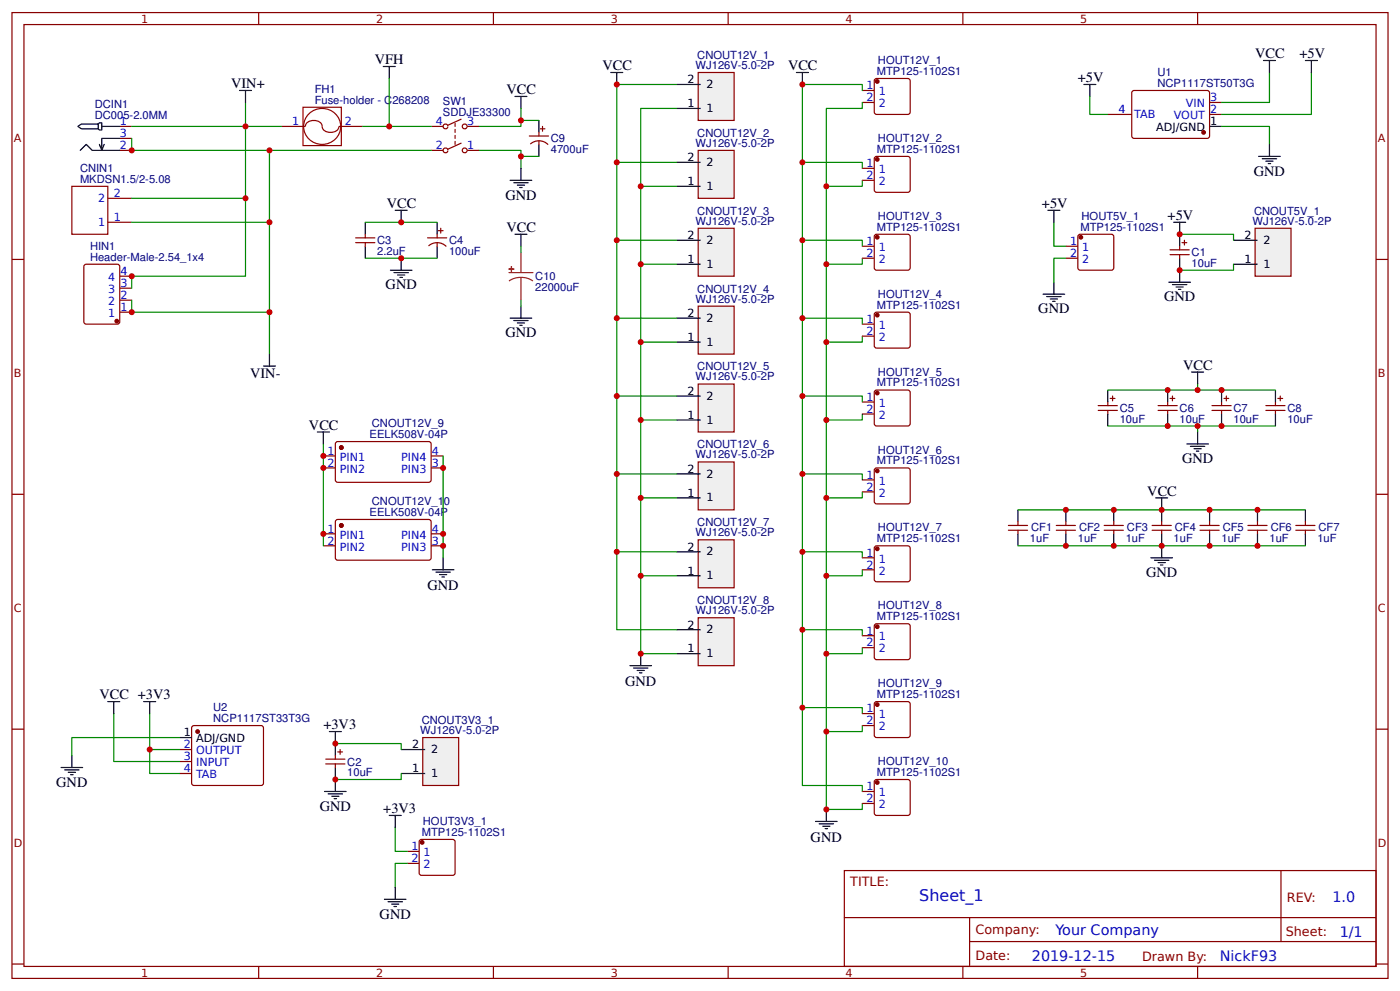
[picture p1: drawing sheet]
<svg xmlns="http://www.w3.org/2000/svg" width="309mm" height="219mm" viewBox="0 0 309 219" stroke-linecap="round" stroke-linejoin="round" font-family="sans-serif">
<g fill="none" stroke="#800" stroke-width=".26">
<path d="M2.6 2.8h304.1v213.2h-304.1zM5.3 5.4h298.7v208h-298.7zM57.1 2.8v2.6M109 2.8v2.6M160.9 2.8v2.6M212.7 2.8v2.6M264.6 2.8v2.6M26.5 33.2h2.6M26.5 30.6h2.6M26.5 27.9h2.6M62.2 27.9h5.3M74.9 27.9h5.3"/>
<path d="M95.2 33.2h2.7M95.2 27.9h2.7M103.2 33.2h2.6M103.2 27.9h2.6M244.7 25.3h5.3M250.1 20.2l.5-.2h16.4l.2 .5v9.8l-.5 .3-16.4-.1-.3-.5zM267.2 25.3h2.7M267.2 22.6h2.7M2.6 57.3h2.7M15.9 41.1h7.9v10.6h-7.9zM18.6 58.6l.4-.3h6.9l.5 .3 .1 12.4-.3 .5-7.2 .1-.4-.3zM23.8 49.1h5.3"/>
<path d="M23.8 43.8h5.3M78.6 53.6h4.2M78.6 52.5h4.2M80.7 51.7v.8M80.7 53.6v.8M94.5 52.5h4.2M94.7 54.3a2.85 2.85 0 0 1 3.9 .1M96.6 51.7v.8M96.6 53.6v.8M96.8 50.9h1.1M97.4 50.4v1.1M258.5 55.2h4.2"/>
<path d="M258.5 56.2h4.2M260.6 54.4v.8M260.6 56.2v.8M261.1 53.6h1.1M261.7 53v1.1M304 57.3h2.7M26.5 68.9h2.6M26.5 66.3h2.6M26.5 63.6h2.6M26.5 61h2.6M242.6 89.6h4.3M242.6 90.6h4.3"/>
<path d="M244.7 88.8v.8M244.7 90.6v.8M245.3 88h1M245.8 87.4v1.1M255.9 89.6h4.2M255.9 90.6h4.2M258 88.8v.8M258 90.6v.8M258.5 88h1.1M259 87.4v1.1M267.8 89.6h4.2M267.8 90.6h4.2"/>
<path d="M269.9 88.8v.8M269.9 90.6v.8M270.4 88h1.1M270.9 87.4v1.1M279.7 89.6h4.2M279.7 90.6h4.2M281.8 88.8v.8M281.8 90.6v.8M282.3 88h1.1M282.8 87.4v1.1M2.6 109.1h2.7M304 109.1h2.7"/>
<path d="M2.6 161h2.7M39.7 165.5h2.6M39.7 168.1h2.6M39.7 170.8h2.6M42.6 160.3h15.3l.3 .4-.1 12.5-.4 .2h-15.1l-.3-.5v-12.2zM72 167.6h4.2M72 168.7h4.2M74.1 166.8v.8M74.1 168.7v.8M74.6 166h1.1M75.1 165.5v1.1M304 161h2.7"/>
<path d="M186.5 192.2h117.5v21.2h-117.5zM283 192.2v15.7M2.6 212.9h2.7M57.1 213.4v2.6M109 213.4v2.6M160.9 213.4v2.6M186.6 202.6h117.3M212.7 213.4v2.6M214.2 207.9h89.7M214.2 202.6v10.6M264.6 213.4v2.6M304 212.9h2.7"/>
</g>
<g fill="none" stroke="#000" stroke-width=".26">
<path d="M52.9 20h2.7M54.2 20v2.6M84.7 14.7h2.6M86 14.7v2.6M239.4 18.7h2.7M240.8 18.7v2.6M279.1 13.4h2.7M280.5 13.4v2.6M288.4 13.4h2.6M289.7 13.4v2.6M17.2 27.9l.8-.5h3.7v1h-3.7zM17.7 33.2l1.3-1.3 1.4 1.3h6.1"/>
<path d="M21.7 27.4l.3-.3h.5v1.6h-.5l-.3-.3M22.5 27.9h4M23 31.9l-.5 1.3M26.5 30.6h-4v2.6l-.5-1.3M112.7 39.8h4.8M113.8 21.3h2.6M115.1 21.3v2.6M115.1 37.2v2.6M267.2 27.9h2.7M278.1 34.5h4.7M278.9 35.1h3.1M279.7 35.6h1.6"/>
<path d="M280.2 36.1h.5M280.5 31.9v2.6M80.7 49.1v2.6M80.7 54.4v2.6M86.3 59.7h4.7M87.3 46.4h2.7M88.6 46.4v2.7M88.6 57v2.7M96.6 49.1v2.6M96.6 54.4v2.6M113.5 40.3h3.2M114.3 40.9h1.6"/>
<path d="M114.8 41.4h.6M259.3 49.1h2.6M260.6 49.1v5.3M260.6 57v5.3M59.5 78.2v2.6M87 60.2h3.2M87.8 60.7h1.6M88.4 61.3h.5M258.2 62.3h4.8M259 62.8h3.2M259.8 63.4h1.6M260.3 63.9h.6"/>
<path d="M58.2 80.8h2.7M244.7 86.1v2.7M244.7 91.4v2.7M258 86.1v2.7M258 91.4v2.7M262.2 98h4.8M263 98.6h3.2M263.3 82.2h2.6M263.8 99.1h1.6M264.3 99.6h.5M264.6 82.2v2.6M264.6 95.4v2.6"/>
<path d="M269.9 86.1v2.7M269.9 91.4v2.7M281.8 86.1v2.7M281.8 91.4v2.7M23.8 154.9h2.7M25.1 154.9v2.7M31.7 154.9h2.7M33.1 154.9v2.7M13.5 169.5h4.8M14.3 170h3.2M15.1 170.5h1.6M15.6 171.1h.5"/>
<path d="M15.9 166.8v2.7M39.7 162.9h2.6M71.7 174.8h4.8M72.5 175.3h3.2M72.8 161.5h2.6M73.3 175.8h1.6M73.8 176.3h.5M74.1 161.5v5.3M74.1 169.5v5.3"/>
</g>
<g fill="#800" stroke="#800" stroke-width=".26">
<circle cx="25.8" cy="70.9" r=".4"/>
<circle cx="265.9" cy="29.2" r=".4"/>
<circle cx="43.7" cy="161.5" r=".4"/>
</g>
<g fill="none" stroke="#080" stroke-width=".26">
<path d="M86 17.3v10.6M280.5 16v6.6h-10.6M289.7 16v9.3h-19.8M29.1 30.6v2.6h30.4v45M54.2 22.6v5.3h-25.1M59.5 33.2h35.7M62.2 27.9h-8v15.9h-25.1M80.2 27.9h15M105.8 33.2h9.3v4M115.1 23.9v4h-9.3M240.8 21.3v4h3.9M269.9 27.9h10.6v4"/>
<path d="M29.1 49.1h30.4M54.2 43.8v17.2h-25.1v2.6M80.7 49.1h15.9M80.7 57h15.9M29.1 66.3v2.6h30.4M244.7 86.1h37.1M244.7 94.1h37.1M264.6 84.8v1.3M264.6 94.1v1.3M25.1 157.6v10.5h14.6M33.1 157.6v13.2h6.6M33.1 165.5h6.6"/>
<path d="M39.7 162.9h-23.8v3.9"/>
</g>
<path d="M66.9 23.7h8.5v8.4h-8.5zM67.5 27.9a2 2 0 0 1 3.2-.9l.3 .4 .2 .5M68.3 25.1a4 4 0 0 1 6.4 .8 4 4 0 0 1-2.7 5.9 4 4 0 0 1-4.4-1.9 4 4 0 0 1 .7-4.8zM71.2 27.9a1.99 1.99 0 0 0 3.2 .9l.3-.4 .2-.5" fill="none" stroke="#900" stroke-width=".26"/>
<path d="M99 33.2l-.4-.5-.6 .1-.1 .4 .3 .5 .6-.1 .1-.3M99 27.9l-.4-.5-.6 .1-.1 .4 .3 .5 .6-.1 .1-.3M100.5 27.3v.6M100.5 28.6v.6M100.5 29.9v.7M100.5 31.2v.7M101.9 31.6l-2.9 1.3M101.9 26.3l-2.9 1.3M103.2 33.2l-.4-.5-.5 .1-.2 .4 .3 .5 .6-.1 .2-.3M103.2 27.9l-.4-.5-.5 .1-.2 .4 .3 .5 .6-.1 .2-.3" fill="none" stroke="#840000" stroke-width=".26"/>
<path d="M154.3 16h7.9v10.6h-7.9z" fill="#efefef" stroke="#800" stroke-width=".26"/>
<path d="M149.5 18.7h5.3M149.5 23.9h5.3" fill="none" stroke="#000" stroke-width=".26"/>
<path d="M154.3 33.2h7.9v10.6h-7.9z" fill="#efefef" stroke="#800" stroke-width=".26"/>
<path d="M149.5 35.9h5.3M149.5 41.1h5.3" fill="none" stroke="#000" stroke-width=".26"/>
<path d="M154.3 50.4h7.9v10.6h-7.9z" fill="#efefef" stroke="#800" stroke-width=".26"/>
<path d="M149.5 58.3h5.3M149.5 53h5.3" fill="none" stroke="#000" stroke-width=".26"/>
<path d="M154.3 67.6h7.9v10.6h-7.9z" fill="#efefef" stroke="#800" stroke-width=".26"/>
<path d="M149.5 75.5h5.3M149.5 70.2h5.3" fill="none" stroke="#000" stroke-width=".26"/>
<path d="M154.3 84.8h7.9v10.6h-7.9z" fill="#efefef" stroke="#800" stroke-width=".26"/>
<path d="M149.5 92.7h5.3M149.5 87.4h5.3" fill="none" stroke="#000" stroke-width=".26"/>
<path d="M154.3 102h7.9v10.6h-7.9z" fill="#efefef" stroke="#800" stroke-width=".26"/>
<path d="M149.5 109.9h5.3M149.5 104.6h5.3" fill="none" stroke="#000" stroke-width=".26"/>
<path d="M154.3 119.2h7.9v10.6h-7.9z" fill="#efefef" stroke="#800" stroke-width=".26"/>
<path d="M149.5 127.1h5.3M149.5 121.8h5.3" fill="none" stroke="#000" stroke-width=".26"/>
<path d="M154.3 136.4h7.9v10.6h-7.9z" fill="#efefef" stroke="#800" stroke-width=".26"/>
<g fill="none" stroke="#000" stroke-width=".26">
<path d="M134.9 16h2.7M136.3 16v2.7M224.9 112.6v2.6M224.9 117.9v2.6M235.5 112.6v2.6M235.5 117.9v2.6M246.1 112.6v2.6M246.1 117.9v2.6M255.3 109.9h2.7M256.6 109.9v5.3M256.6 117.9v5.3M267.2 112.6v2.6"/>
<path d="M267.2 117.9v2.6M277.8 112.6v2.6M277.8 117.9v2.6M288.4 112.6v2.6M288.4 117.9v2.6M149.5 139h5.3M254.3 123.2h4.7M255.1 123.7h3.1M255.9 124.2h1.5M256.4 124.8h.5M149.5 144.3h5.3"/>
</g>
<g fill="none" stroke="#800" stroke-width=".26">
<path d="M222.8 117.1h4.2M222.8 116h4.2M224.9 115.2v.8M224.9 117.1v.8M233.4 117.1h4.2M233.4 116h4.2M235.5 115.2v.8M235.5 117.1v.8M243.9 117.1h4.3M243.9 116h4.3M246.1 115.2v.8M246.1 117.1v.8"/>
<path d="M254.5 117.1h4.3M254.5 116h4.3M256.6 115.2v.8M256.6 117.1v.8M265.1 117.1h4.2M265.1 116h4.2M267.2 115.2v.8M267.2 117.1v.8M275.7 117.1h4.2M275.7 116h4.2M277.8 115.2v.8M277.8 117.1v.8"/>
<path d="M286.3 117.1h4.2M286.3 116h4.2M288.4 115.2v.8M288.4 117.1v.8"/>
</g>
<g fill="none" stroke="#080" stroke-width=".26">
<path d="M136.3 18.7v120.3h13.2M136.3 35.9h13.2M136.3 53h13.2M141.6 41.1h7.9M141.6 58.3h7.9M136.3 70.2h13.2M141.6 75.5h7.9M136.3 87.4h13.2M141.6 92.7h7.9M136.3 104.6h13.2M141.6 109.9h7.9M224.9 112.6h63.5"/>
<path d="M136.3 121.8h13.2M141.6 127.1h7.9M224.9 120.5h63.5M141.6 144.3h7.9"/>
</g>
<path d="M277.3 50.4h7.9v10.6h-7.9z" fill="#efefef" stroke="#800" stroke-width=".26"/>
<path d="M272.5 58.3h5.3M272.5 53h5.3" fill="none" stroke="#000" stroke-width=".26"/>
<path d="M93.4 162.9h7.9v10.5h-7.9z" fill="#efefef" stroke="#800" stroke-width=".26"/>
<g fill="none" stroke="#000" stroke-width=".26">
<path d="M175.9 16h2.7M177.3 16v2.7M119.1 26.6v2.6M119.1 31.9v2.6M113.8 51.7h2.6M115.1 51.7v2.7M231.5 46.4h2.7M232.8 46.4v2.7M112.7 70.2h4.8M113.5 70.8h3.2M114.3 71.3h1.6M114.8 71.8h.6"/>
<path d="M115.1 67.6v2.6M230.5 65h4.7M231.2 65.5h3.2M232 66h1.6M232.6 66.5h.5M232.8 62.3v2.7M70.1 95.4h2.7M71.4 95.4v2.6M95.5 125.8h4.8M96.3 126.3h3.2M97.1 126.9h1.6M97.6 127.4h.6"/>
<path d="M97.9 123.2v2.6M139.2 147h4.7M140 147.5h3.1M140.8 148h1.5M141.3 148.6h.5M141.6 144.3v2.7M88.6 170.8h5.3M88.6 165.5h5.3M182.6 178.7v2.7M84.9 198.6h4.8M85.7 199.1h3.2M86 180h2.6"/>
<path d="M86.5 199.6h1.6M87.3 180v2.7M87.3 195.9v2.7M180.2 181.4h4.7M181 181.9h3.1M181.8 182.4h1.6M182.3 183h.5M87 200.2h.6"/>
</g>
<g fill="none" stroke="#080" stroke-width=".26">
<path d="M136.3 18.7h13.2M190.5 20v-1.3h-13.2v154.7h13.2v1.4M115.1 26.6h4M115.1 34.5h4M149.5 23.9h-7.9v120.4M177.3 35.9h13.2v1.3M190.5 39.8v1.3h-7.9M190.5 22.6v1.3h-7.9v154.8h7.9v-1.3M115.1 54.4v1.3M177.3 53h13.2v1.4M190.5 57v1.3h-7.9M232.8 49.1v5.3h2.7"/>
<path d="M235.5 57h-2.7v5.3M260.6 51.7h11.9v1.3M272.5 58.3v1.4h-11.9M115.1 66.3v1.3M177.3 70.2h13.2v1.4M190.5 74.2v1.3h-7.9M71.4 98v22.5M177.3 87.4h13.2v1.4M190.5 91.4v1.3h-7.9M97.9 100.7v22.5M177.3 104.6h13.2v1.4M190.5 108.6v1.3h-7.9"/>
<path d="M177.3 139h13.2v1.4M177.3 121.8h13.2v1.4M190.5 125.8v1.3h-7.9M177.3 156.2h13.2v1.4M190.5 143v1.3h-7.9M74.1 164.2h14.5v1.3M88.6 170.8v1.3h-14.5M190.5 160.2v1.3h-7.9M87.3 182.7v5.3h2.7M90 190.6h-2.7v5.3"/>
</g>
<g fill="none" stroke="#800" stroke-width=".26">
<path d="M190.5 20h2.6M193.2 17.6l.5-.3 7.1 .1 .3 .5-.1 7.1-.4 .3-7.2-.1-.3-.5zM116.9 30h4.3M117.2 31.8a2.85 2.85 0 0 1 3.9 .1M119.1 29.2v.8M119.1 31.1v.8M119.3 28.4h1.1M119.9 27.9v1.1M190.5 22.6h2.6M190.5 37.2h2.6M190.5 39.8h2.6M193.2 34.8l.5-.3 7.1 .1 .3 .5-.1 7.1-.4 .3-7.2-.1-.3-.5z"/>
<path d="M190.5 54.4h2.6M190.5 57h2.6M193.2 52l.5-.3 7.1 .1 .3 .5-.1 7.1-.4 .3-7.2-.1-.3-.5zM235.5 54.4h2.6M235.5 57h2.6M238.2 52l.5-.3 7.1 .1 .3 .5-.1 7.1-.5 .3-7.1-.1-.3-.5zM190.5 71.6h2.6M190.5 74.2h2.6M193.2 69.2l.5-.3 7.1 .1 .3 .5-.1 7.1-.4 .3-7.2-.1-.3-.5zM74.3 97.6h20.7l.2 .4v8.2l-.5 .3-20.4-.1-.2-.4v-8zM190.5 88.8h2.6M190.5 91.4h2.6"/>
<path d="M193.2 86.4l.5-.3 7.1 .1 .3 .5-.1 7.1-.4 .3-7.2-.1-.3-.5zM71.4 100.7h2.7M71.4 103.3h2.7M71.4 117.9h2.7M74.3 114.8h20.7l.2 .4v8.2l-.5 .3-20.4-.1-.2-.4v-8zM95.2 100.7h2.7M95.2 103.3h2.7M95.2 117.9h2.7M190.5 106h2.6M190.5 108.6h2.6M193.2 103.6l.5-.3 7.1 .1 .3 .4-.1 7.2-.4 .3-7.2-.1-.3-.5zM71.4 120.5h2.7"/>
<path d="M95.2 120.5h2.7M190.5 123.2h2.6M190.5 125.8h2.6M193.2 120.8l.5-.3 7.1 .1 .3 .4-.1 7.2-.4 .3-7.2-.1-.3-.5zM193.2 138l.5-.3 7.1 .1 .3 .4-.1 7.2-.4 .3-7.2-.1-.3-.5zM190.5 140.4h2.6M190.5 143h2.6M190.5 157.6h2.6M193.2 155.2l.5-.3 7.1 .1 .3 .4-.1 7.2-.4 .3-7.2-.1-.3-.5zM190.5 160.2h2.6M190.5 174.8h2.6M190.5 177.4h2.6"/>
<path d="M193.2 172.4l.5-.3 7.1 .1 .3 .4-.1 7.2-.4 .2h-7.2l-.3-.5zM90 188h2.6M90 190.6h2.6M92.9 185.4l7.1-.1 .5 .3v7.1l-.2 .5-7.2 .1-.4-.3-.1-7.1z"/>
</g>
<g fill="#800" stroke="#800" stroke-width=".26">
<circle cx="193.8" cy="18" r=".4"/>
<circle cx="193.8" cy="35.2" r=".4"/>
<circle cx="193.8" cy="52.4" r=".4"/>
<circle cx="193.8" cy="69.6" r=".4"/>
<circle cx="193.8" cy="86.8" r=".4"/>
<circle cx="193.8" cy="104" r=".4"/>
<circle cx="193.8" cy="121.2" r=".4"/>
<circle cx="193.8" cy="138.4" r=".4"/>
<circle cx="193.8" cy="155.6" r=".4"/>
<circle cx="193.8" cy="172.8" r=".4"/>
<circle cx="93.3" cy="186" r=".4"/>
<circle cx="238.8" cy="52.4" r=".4"/>
<circle cx="75.4" cy="98.8" r=".4"/>
<circle cx="75.4" cy="116" r=".4"/>
</g>
<path d="M115.1 55.7v4.5M112.4 60.2h5.3M115.1 61.3l1.4 .1 1.2 .6M115.1 61.3l-1.4 .1-1.3 .6M115.1 61.3v5" fill="none" stroke="#8d2323" stroke-width=".26"/>
<g fill="#8d2323" stroke="#8d2323" stroke-width=".26">
<path d="M112.4 59.4h1.1z"/>
<path d="M113 58.9v1z"/>
</g>
<g fill="#c00">
<circle cx="97.9" cy="103.3" r=".66"/>
<circle cx="97.9" cy="120.5" r=".66"/>
<circle cx="97.9" cy="117.9" r=".66"/>
<circle cx="115.1" cy="34.5" r=".66"/>
<circle cx="260.6" cy="51.7" r=".66"/>
<circle cx="74.1" cy="164.2" r=".66"/>
<circle cx="235.5" cy="112.6" r=".66"/>
<circle cx="246.1" cy="112.6" r=".66"/>
<circle cx="256.6" cy="112.6" r=".66"/>
<circle cx="267.2" cy="112.6" r=".66"/>
<circle cx="277.8" cy="112.6" r=".66"/>
<circle cx="258" cy="94.1" r=".66"/>
<circle cx="269.9" cy="94.1" r=".66"/>
<circle cx="258" cy="86.1" r=".66"/>
<circle cx="269.9" cy="86.1" r=".66"/>
<circle cx="86" cy="27.9" r=".66"/>
<circle cx="88.6" cy="57" r=".66"/>
<circle cx="54.2" cy="27.9" r=".66"/>
<circle cx="54.2" cy="43.8" r=".66"/>
<circle cx="29.1" cy="61" r=".66"/>
<circle cx="29.1" cy="33.2" r=".66"/>
<circle cx="59.5" cy="49.1" r=".66"/>
<circle cx="59.5" cy="68.9" r=".66"/>
<circle cx="29.1" cy="68.9" r=".66"/>
<circle cx="33.1" cy="165.5" r=".66"/>
<circle cx="59.5" cy="33.2" r=".66"/>
<circle cx="88.6" cy="49.1" r=".66"/>
<circle cx="264.6" cy="86.1" r=".66"/>
<circle cx="264.6" cy="94.1" r=".66"/>
<circle cx="277.8" cy="120.5" r=".66"/>
<circle cx="267.2" cy="120.5" r=".66"/>
<circle cx="256.6" cy="120.5" r=".66"/>
<circle cx="246.1" cy="120.5" r=".66"/>
<circle cx="235.5" cy="120.5" r=".66"/>
<circle cx="74.1" cy="172.1" r=".66"/>
<circle cx="260.6" cy="59.7" r=".66"/>
<circle cx="177.3" cy="156.2" r=".66"/>
<circle cx="177.3" cy="121.8" r=".66"/>
<circle cx="177.3" cy="87.4" r=".66"/>
<circle cx="177.3" cy="53" r=".66"/>
<circle cx="182.6" cy="41.1" r=".66"/>
<circle cx="182.6" cy="92.7" r=".66"/>
<circle cx="182.6" cy="127.1" r=".66"/>
<circle cx="182.6" cy="161.5" r=".66"/>
<circle cx="182.6" cy="144.3" r=".66"/>
<circle cx="182.6" cy="109.9" r=".66"/>
<circle cx="182.6" cy="75.5" r=".66"/>
<circle cx="182.6" cy="58.3" r=".66"/>
<circle cx="177.3" cy="18.7" r=".66"/>
<circle cx="182.6" cy="178.7" r=".66"/>
<circle cx="177.3" cy="35.9" r=".66"/>
<circle cx="177.3" cy="70.2" r=".66"/>
<circle cx="177.3" cy="104.6" r=".66"/>
<circle cx="177.3" cy="139" r=".66"/>
<circle cx="115.1" cy="26.6" r=".66"/>
<circle cx="141.6" cy="58.3" r=".66"/>
<circle cx="141.6" cy="41.1" r=".66"/>
<circle cx="141.6" cy="75.5" r=".66"/>
<circle cx="141.6" cy="92.7" r=".66"/>
<circle cx="141.6" cy="109.9" r=".66"/>
<circle cx="141.6" cy="127.1" r=".66"/>
<circle cx="141.6" cy="144.3" r=".66"/>
<circle cx="136.3" cy="18.7" r=".66"/>
<circle cx="136.3" cy="35.9" r=".66"/>
<circle cx="136.3" cy="53" r=".66"/>
<circle cx="136.3" cy="70.2" r=".66"/>
<circle cx="136.3" cy="87.4" r=".66"/>
<circle cx="136.3" cy="104.6" r=".66"/>
<circle cx="136.3" cy="121.8" r=".66"/>
<circle cx="71.4" cy="117.9" r=".66"/>
<circle cx="71.4" cy="103.3" r=".66"/>
<circle cx="71.4" cy="100.7" r=".66"/>
</g>
<text font-size="3.5" fill="#00f" x="203.1" y="199">Sheet_1</text>
<g font-size="3.2">
<text x="82.8" y="14.2">VFH</text>
<text x="133.1" y="15.5">VCC</text>
<text x="174.1" y="15.5">VCC</text>
<text x="277.3" y="12.8">VCC</text>
<text x="287.1" y="12.8">+5V</text>
<text x="51.1" y="19.4">VIN+</text>
<text x="111.9" y="20.8">VCC</text>
<text x="238.1" y="18.1">+5V</text>
<text x="277" y="38.8">GND</text>
<text x="85.5" y="45.9">VCC</text>
<text x="111.7" y="44.1">GND</text>
<text x="230.2" y="45.9">+5V</text>
<text x="111.9" y="51.2">VCC</text>
<text x="258" y="48.6">+5V</text>
<text x="85.2" y="63.9">GND</text>
<text x="229.4" y="69.2">GND</text>
<text x="257.2" y="66.5">GND</text>
<text x="111.7" y="74.5">GND</text>
<text x="55.3" y="83.5">VIN-</text>
<text x="261.4" y="81.6">VCC</text>
<text x="68.3" y="94.9">VCC</text>
<text x="261.1" y="102.3">GND</text>
<text x="253.5" y="109.4">VCC</text>
<text x="94.4" y="130.4">GND</text>
<text x="253.2" y="127.4">GND</text>
<text x="22" y="154.4">VCC +3V3</text>
<text x="138.1" y="151.5">GND</text>
<text x="71.4" y="161">+3V3</text>
<text x="12.4" y="173.7">GND</text>
<text x="70.6" y="179">GND</text>
<text x="84.7" y="179.5">+3V3</text>
<text x="179.1" y="185.9">GND</text>
<text x="83.9" y="202.8">GND</text>
</g>
<g font-size="3.2" fill="#00f">
<text x="294.4" y="199.2">1.0</text>
<text x="233.2" y="206.3">Your Company</text>
<text x="296" y="206.9">1/1</text>
<text x="228" y="212.2">2019-12-15</text>
<text x="269.5" y="212.1">NickF93</text>
</g>
<g font-size="2.8" fill="#800">
<text x="187.9" y="195.7">TITLE:</text>
<text x="284.3" y="199.2">REV:</text>
<text x="215.5" y="206.3">Company:</text>
<text x="284.1" y="206.8">Sheet:</text>
<text x="215.5" y="212.1">Date:</text>
<text x="252.3" y="212.1">Drawn By:</text>
</g>
<g font-size="2.5" fill="#800">
<text x="31.2" y="5">1</text>
<text x="83.1" y="5">2</text>
<text x="134.9" y="5">3</text>
<text x="186.8" y="5">4</text>
<text x="238.7" y="5">5</text>
<text x="3" y="31.4">A</text>
<text x="304.4" y="31.4">A</text>
<text x="3" y="83.2">B</text>
<text x="304.4" y="83.2">B</text>
<text x="3" y="135.1">C</text>
<text x="304.4" y="135.1">C</text>
<text x="3" y="186.9">D</text>
<text x="304.4" y="186.9">D</text>
<text x="31.2" y="215.6">1</text>
<text x="83.1" y="215.6">2</text>
<text x="134.9" y="215.6">3</text>
<text x="186.8" y="215.6">4</text>
<text x="238.7" y="215.6">5</text>
</g>
<g font-size="2.5" fill="#000080">
<text x="153.7" y="15.2">WJ126V-5.0-2P</text>
<text x="154" y="13">CNOUT12V_1</text>
<text x="193.7" y="16.5">MTP125-1102S1</text>
<text x="194" y="14.2">HOUT12V_1</text>
<text x="255.7" y="16.8">U1</text>
<text x="20.9" y="23.9">DCIN1</text>
<text x="69.5" y="22.9">Fuse-holder - C268208</text>
<text x="69.5" y="20.5">FH1</text>
<text x="97.9" y="23.2">SW1</text>
<text x="255.7" y="19.2">NCP1117ST50T3G</text>
<text x="20.9" y="26.3">DC005-2.0MM</text>
<text x="97.9" y="25.5">SDDJE33300</text>
<text x="121.7" y="33.8">4700uF</text>
<text x="121.7" y="31.4">C9</text>
<text x="153.7" y="32.4">WJ126V-5.0-2P</text>
<text x="154" y="30.2">CNOUT12V_2</text>
<text x="193.7" y="33.7">MTP125-1102S1</text>
<text x="194" y="31.4">HOUT12V_2</text>
<text x="17.7" y="40.3">MKDSN1.5/2-5.08</text>
<text x="17.7" y="37.9">CNIN1</text>
<text x="154" y="47.4">CNOUT12V_3</text>
<text x="277.1" y="47.4">CNOUT5V_1</text>
<text x="83.3" y="53.9">C3</text>
<text x="99.2" y="53.9">C4</text>
<text x="153.7" y="49.6">WJ126V-5.0-2P</text>
<text x="193.7" y="50.9">MTP125-1102S1</text>
<text x="194" y="48.6">HOUT12V_3</text>
<text x="238.7" y="50.9">MTP125-1102S1</text>
<text x="239" y="48.6">HOUT5V_1</text>
<text x="276.7" y="49.6">WJ126V-5.0-2P</text>
<text x="19.9" y="57.5">Header-Male-2.54_1x4</text>
<text x="19.9" y="55.1">HIN1</text>
<text x="83.3" y="56.3">2.2uF</text>
<text x="99.2" y="56.3">100uF</text>
<text x="263.3" y="58.9">10uF</text>
<text x="263.3" y="56.6">C1</text>
<text x="118.3" y="64.2">22000uF</text>
<text x="118.3" y="61.9">C10</text>
<text x="154" y="64.6">CNOUT12V_4</text>
<text x="194" y="65.7">HOUT12V_4</text>
<text x="153.7" y="66.8">WJ126V-5.0-2P</text>
<text x="193.7" y="68.1">MTP125-1102S1</text>
<text x="154" y="81.8">CNOUT12V_5</text>
<text x="194" y="82.9">HOUT12V_5</text>
<text x="153.7" y="84">WJ126V-5.0-2P</text>
<text x="193.7" y="85.3">MTP125-1102S1</text>
<text x="82.2" y="94.4">CNOUT12V_9</text>
<text x="247.4" y="93.3">10uF</text>
<text x="247.4" y="91">C5</text>
<text x="260.6" y="93.3">10uF</text>
<text x="260.6" y="91">C6</text>
<text x="272.5" y="93.3">10uF</text>
<text x="272.5" y="91">C7</text>
<text x="284.4" y="93.3">10uF</text>
<text x="284.4" y="91">C8</text>
<text x="81.7" y="96.7">EELK508V-04P</text>
<text x="153.7" y="101.2">WJ126V-5.0-2P</text>
<text x="154" y="99">CNOUT12V_6</text>
<text x="194" y="100.1">HOUT12V_6</text>
<text x="193.7" y="102.5">MTP125-1102S1</text>
<text x="81.7" y="113.9">EELK508V-04P</text>
<text x="82.2" y="111.6">CNOUT12V_10</text>
<text x="153.7" y="118.4">WJ126V-5.0-2P</text>
<text x="154" y="116.2">CNOUT12V_7</text>
<text x="193.7" y="119.7">MTP125-1102S1</text>
<text x="194" y="117.3">HOUT12V_7</text>
<text x="227.5" y="119.7">1uF</text>
<text x="227.8" y="117.3">CF1</text>
<text x="238.1" y="119.7">1uF</text>
<text x="238.4" y="117.3">CF2</text>
<text x="248.7" y="119.7">1uF</text>
<text x="249" y="117.3">CF3</text>
<text x="259.3" y="119.7">1uF</text>
<text x="259.6" y="117.3">CF4</text>
<text x="269.9" y="119.7">1uF</text>
<text x="270.1" y="117.3">CF5</text>
<text x="280.5" y="119.7">1uF</text>
<text x="280.7" y="117.3">CF6</text>
<text x="291" y="119.7">1uF</text>
<text x="291.3" y="117.3">CF7</text>
<text x="153.7" y="135.6">WJ126V-5.0-2P</text>
<text x="154" y="133.4">CNOUT12V_8</text>
<text x="193.7" y="136.9">MTP125-1102S1</text>
<text x="194" y="134.5">HOUT12V_8</text>
<text x="193.7" y="154.1">MTP125-1102S1</text>
<text x="194" y="151.7">HOUT12V_9</text>
<text x="47.1" y="159.4">NCP1117ST33T3G</text>
<text x="47.1" y="157">U2</text>
<text x="93.2" y="159.8">CNOUT3V3_1</text>
<text x="92.8" y="162.1">WJ126V-5.0-2P</text>
<text x="76.7" y="171.4">10uF</text>
<text x="76.7" y="169">C2</text>
<text x="193.7" y="171.3">MTP125-1102S1</text>
<text x="194" y="168.9">HOUT12V_10</text>
<text x="93.2" y="184.5">MTP125-1102S1</text>
<text x="93.4" y="182.2">HOUT3V3_1</text>
</g>
<g font-size="2.5">
<text x="151.9" y="23.7">1</text>
<text x="151.9" y="18.4">2</text>
<text x="156.1" y="19.4">2</text>
<text x="156.1" y="24.7">1</text>
<text x="255.4" y="29">ADJ/GND</text>
<text x="267.4" y="27.6">1</text>
<text x="151.9" y="35.6">2</text>
<text x="151.9" y="40.9">1</text>
<text x="156.1" y="41.9">1</text>
<text x="156.1" y="36.6">2</text>
<text x="151.9" y="52.8">2</text>
<text x="156.1" y="53.8">2</text>
<text x="274.9" y="52.8">2</text>
<text x="279.1" y="53.8">2</text>
<text x="151.9" y="58.1">1</text>
<text x="156.1" y="59.1">1</text>
<text x="274.9" y="58.1">1</text>
<text x="279.1" y="59.1">1</text>
<text x="151.9" y="70">2</text>
<text x="156.1" y="71">2</text>
<text x="151.9" y="75.3">1</text>
<text x="156.1" y="76.3">1</text>
<text x="151.9" y="87.2">2</text>
<text x="156.1" y="88.2">2</text>
<text x="151.9" y="92.5">1</text>
<text x="156.1" y="93.5">1</text>
<text x="151.9" y="104.4">2</text>
<text x="156.1" y="105.4">2</text>
<text x="151.9" y="109.7">1</text>
<text x="156.1" y="110.7">1</text>
<text x="151.9" y="121.6">2</text>
<text x="156.1" y="122.6">2</text>
<text x="151.9" y="126.9">1</text>
<text x="156.1" y="127.9">1</text>
<text x="151.9" y="138.8">2</text>
<text x="156.1" y="139.8">2</text>
<text x="151.9" y="144.1">1</text>
<text x="156.1" y="145.1">1</text>
<text x="40.6" y="162.6">1</text>
<text x="43.3" y="163.9">ADJ/GND</text>
<text x="91" y="165.2">2</text>
<text x="95.2" y="166.3">2</text>
<text x="91" y="170.5">1</text>
<text x="95.2" y="171.6">1</text>
</g>
<g font-size="2.5" fill="#00f">
<text x="191.4" y="19.7">1</text>
<text x="191.4" y="22.4">2</text>
<text x="194.1" y="21">1</text>
<text x="194.1" y="23.7">2</text>
<text x="262" y="23.7">VIN</text>
<text x="267.4" y="22.4">3</text>
<text x="26.5" y="27.6">1</text>
<text x="64.6" y="27.6">1</text>
<text x="76.2" y="27.6">2</text>
<text x="96.3" y="27.6">4</text>
<text x="103.2" y="27.6">3</text>
<text x="247.1" y="25">4</text>
<text x="250.6" y="26.1">TAB</text>
<text x="259.3" y="26.3">VOUT</text>
<text x="267.4" y="25">2</text>
<text x="26.5" y="32.9">2</text>
<text x="26.5" y="30.3">3</text>
<text x="96.3" y="32.9">2</text>
<text x="103.2" y="32.9">1</text>
<text x="191.4" y="36.9">1</text>
<text x="191.4" y="39.6">2</text>
<text x="194.1" y="38.2">1</text>
<text x="194.1" y="40.9">2</text>
<text x="21.7" y="44.6">2</text>
<text x="25.1" y="43.5">2</text>
<text x="21.7" y="49.9">1</text>
<text x="25.1" y="48.8">1</text>
<text x="191.4" y="54.1">1</text>
<text x="191.4" y="56.8">2</text>
<text x="194.1" y="55.4">1</text>
<text x="194.1" y="58.1">2</text>
<text x="236.4" y="54.1">1</text>
<text x="236.4" y="56.8">2</text>
<text x="239.1" y="55.4">1</text>
<text x="239.1" y="58.1">2</text>
<text x="23.9" y="64.7">3</text>
<text x="23.9" y="62">4</text>
<text x="26.6" y="63.4">3</text>
<text x="26.6" y="60.7">4</text>
<text x="23.9" y="70">1</text>
<text x="23.9" y="67.3">2</text>
<text x="26.6" y="68.7">1</text>
<text x="26.6" y="66">2</text>
<text x="191.4" y="71.3">1</text>
<text x="191.4" y="74">2</text>
<text x="194.1" y="72.6">1</text>
<text x="194.1" y="75.3">2</text>
<text x="191.4" y="88.5">1</text>
<text x="194.1" y="89.8">1</text>
<text x="191.4" y="91.1">2</text>
<text x="194.1" y="92.5">2</text>
<text x="72.4" y="100.4">1</text>
<text x="75.1" y="101.7">PIN1</text>
<text x="88.6" y="101.7">PIN4</text>
<text x="95.4" y="100.4">4</text>
<text x="72.4" y="103.1">2</text>
<text x="75.1" y="104.4">PIN2</text>
<text x="88.6" y="104.4">PIN3</text>
<text x="95.4" y="103.1">3</text>
<text x="191.4" y="105.7">1</text>
<text x="194.1" y="107">1</text>
<text x="191.4" y="108.3">2</text>
<text x="194.1" y="109.7">2</text>
<text x="72.4" y="117.6">1</text>
<text x="75.1" y="118.9">PIN1</text>
<text x="88.6" y="118.9">PIN4</text>
<text x="95.4" y="117.6">4</text>
<text x="72.4" y="120.3">2</text>
<text x="75.1" y="121.6">PIN2</text>
<text x="88.6" y="121.6">PIN3</text>
<text x="95.4" y="120.3">3</text>
<text x="191.4" y="122.9">1</text>
<text x="191.4" y="125.5">2</text>
<text x="194.1" y="124.2">1</text>
<text x="194.1" y="126.9">2</text>
<text x="191.4" y="140.1">1</text>
<text x="191.4" y="142.7">2</text>
<text x="194.1" y="141.4">1</text>
<text x="194.1" y="144.1">2</text>
<text x="191.4" y="157.3">1</text>
<text x="191.4" y="159.9">2</text>
<text x="194.1" y="158.6">1</text>
<text x="194.1" y="161.3">2</text>
<text x="40.6" y="165.2">2</text>
<text x="40.6" y="167.9">3</text>
<text x="43.3" y="166.6">OUTPUT</text>
<text x="40.6" y="170.5">4</text>
<text x="43.3" y="169.2">INPUT</text>
<text x="43.3" y="171.8">TAB</text>
<text x="191.4" y="174.5">1</text>
<text x="191.4" y="177.1">2</text>
<text x="194.1" y="175.8">1</text>
<text x="194.1" y="178.5">2</text>
<text x="90.9" y="187.7">1</text>
<text x="90.9" y="190.4">2</text>
<text x="93.6" y="189">1</text>
<text x="93.6" y="191.7">2</text>
</g>
</svg>
